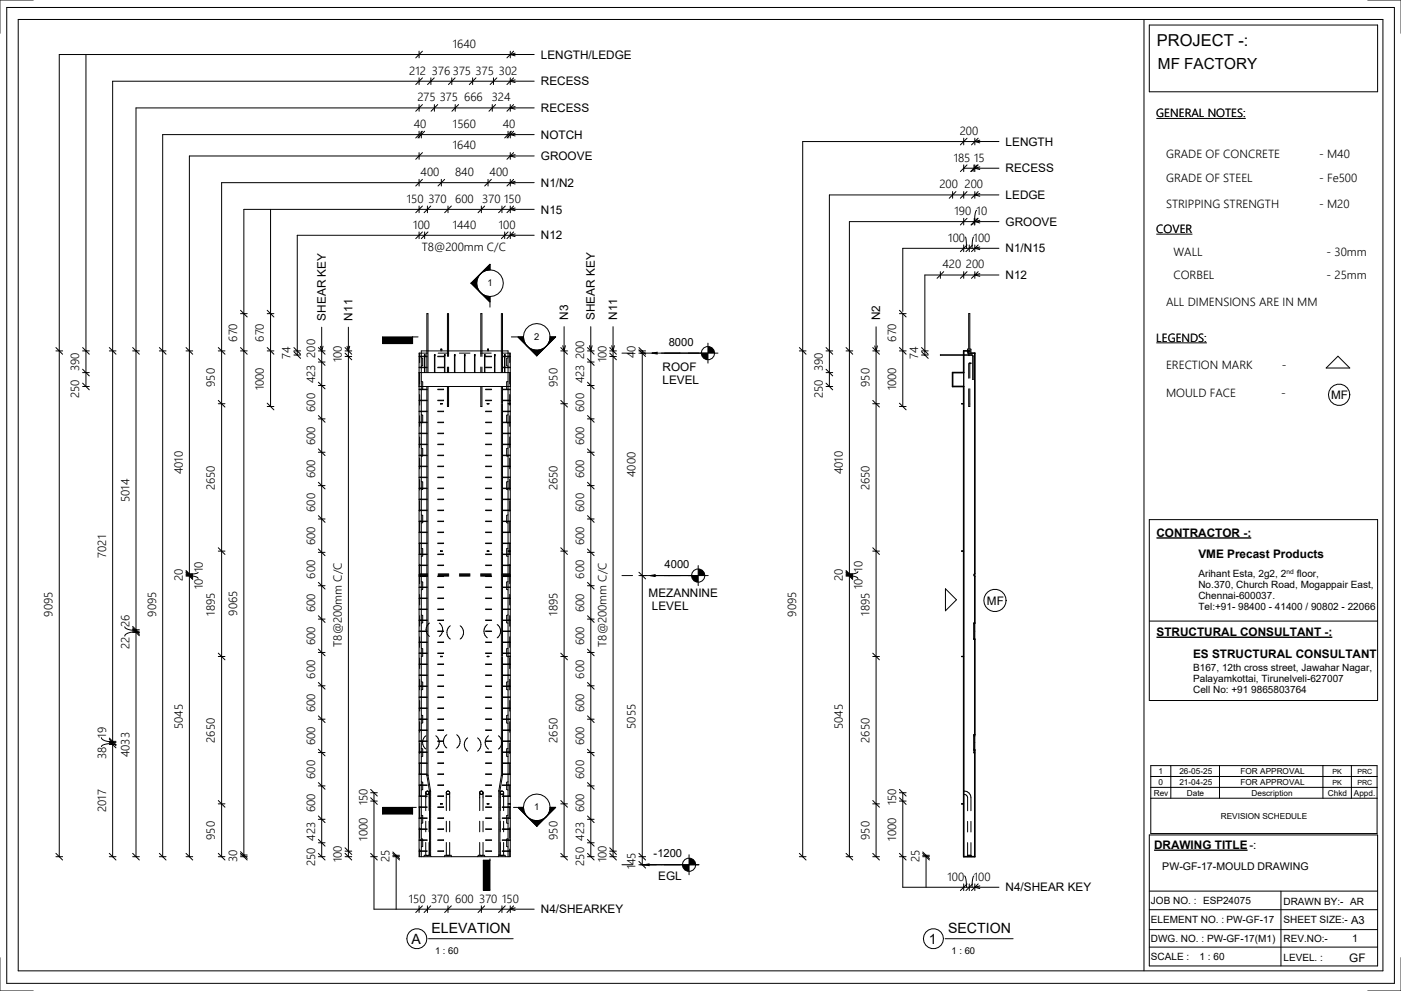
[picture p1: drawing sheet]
<svg xmlns="http://www.w3.org/2000/svg" width="420mm" height="297mm" viewBox="0 0 420 297" stroke-linecap="round" stroke-linejoin="round" font-family="sans-serif">
<g fill="#000">
<path d="M146.9 79.2v1.7l-2 .5-.8 .7zM141.3 84.9l2.8-2.8-1.1 1.8-.1 1zM141.3 84.9h1.6l.1 1 1.1 1.8zM144.1 87.7l.8 .7 2 .5v1.7zM114.7 101h9v2h-9zM155.3 101h1.6l.2 1 1 1.8zM160.9 105l2-.5 .9-.7-2.9 2.9zM158.1 103.8l.8 .7 2 .5v1.7zM164.9 101h1.7l-2.8 2.8 1-1.8zM114.7 242.1h9v2h-9zM144.9 257.9h2v9h-2zM155.3 242.1h1.6l.2 1 1 1.8z"/>
<path d="M160.9 246.1l2-.6 .9-.6-2.9 2.8zM158.1 244.9l.8 .6 2 .6v1.6zM164.9 242.1h1.7l-2.8 2.8 .6-.8zM193.1 259.2l1.5-.2v.5zM204.6 259.2h2v2a2 2 0 0 1-2-2zM206.6 257.2a2 2 0 0 1 2 2h-2z"/>
</g>
<g fill="none" stroke="#000" stroke-width=".3">
<path d="M25.8 16.3v99.6M125.7 15.3v2M126.7 15.3l-2 2M153 15.3v2M154 15.3l-2 2M154.5 15.9l-1.5 .4 1.5 .4M160.2 16.3h-142.4v240.5M125.7 39.4v2M125.7 24.4h-91.9v80.8M125.7 32.4h-84.9v72.8M126.3 39.4v2M126.7 39.4l-2 2"/>
<path d="M127.3 39.4l-2 2M152.3 39.4v2M153 39.4v2M153.3 39.4l-2 2M154 39.4l-2 2M154.5 39.9l-1.5 .4 1.5 .5M125.7 45.8v2M125.7 53.8v2M126.7 53.8l-2 2M126.7 45.8l-2 2M132.3 53.8v2M133.3 53.8l-2 2"/>
<path d="M146.3 53.8v2M147.3 53.8l-2 2M153 45.8v2M153 53.8v2M154 53.8l-2 2M154 45.8l-2 2M154.5 46.4l-1.5 .4 1.5 .4M154.5 54.4l-1.5 .4 1.5 .4M160.2 40.3l-111.4 .1v64.8M160.2 46.8h-103.4v210M160.2 54.8h-93.7v202M285.6 58.4h-36.9v46.8"/>
<path d="M289 42.4h-48.3v62.8M81.1 62.8v59.1M125.7 61.8v2M125.7 69.5v2M126.7 61.8l-2 2M126.7 69.5l-2 2M127.3 69.5v2M128.2 61.8v2M128.3 69.5l-2 2M129.2 61.8l-2 2M134.3 61.8v2M135.3 61.8l-2 2"/>
<path d="M144.3 61.8v2M145.3 61.8l-2 2M150.5 61.8v2M151.3 69.5v2M151.5 61.8l-2 2M152.3 69.5l-2 2M153 61.8v2M153 69.5v2M154 61.8l-2 2M154 69.5l-2 2M154.5 62.4l-1.5 .4 1.5 .4M154.5 70.1l-1.5 .4 1.5 .4"/>
<path d="M160.2 62.8h-87.1v31.2M160.2 70.5h-71.1v35.9M289 74.4h-18.3v19M289 66.4h-34.3v38.8M80.1 94h2M80.1 93l2 2M96.5 98.1v158.7M104.5 98.1v158.7M141.3 84.9l5.6 5.7M141.3 84.9h1.6M142.9 84.9l.1 1 1.1 1.8M144.1 87.7l.8 .7 2 .5"/>
<path d="M144.1 87.7l2.8 2.9M146.9 80.9a4 4 0 0 1 4 4 4 4 0 0 1-4 4M146.9 80.9a4 4 0 0 0-4 4 4 4 0 0 0 4 4M146.9 80.9a4 4 0 0 0-4 4M146.9 80.9v-1.7l-5.6 5.7M146.9 88.9v1.7M146.9 90.9v1.2M169.1 97.9v158.9M177.1 97.9v158.9M183.8 97.9v158.9M282 82.4h-4.7v22.8M16.8 105.2h2"/>
<path d="M16.8 104.2l2 2M24.8 105.2h2M24.8 111.7h2M24.8 115.9h2M24.8 104.2l2 2M24.8 110.7l2 2M24.8 114.9l2 2M55.8 105.2h2M55.8 104.2l2 2M65.5 105.2h2M65.5 104.2l2 2M80.1 105.2h2"/>
<path d="M80.1 104.2l2 2M88.1 105.2h2M88.1 104.2l2 2M88.1 105.4l2 2M88.1 106.4h2M95.5 105.2h2M95.5 104.2l2 2M95.5 107.5l2 2M95.5 108.5h2M95.5 114.6l2 2M95.5 115.6h2M96.1 103.8l.4 1.5 .4-1.5"/>
<path d="M103.5 105.2h2M103.5 104.2l2 2M103.5 105.9l2 2M103.5 106.9h2M104.1 103.8l.4 1.5 .4-1.5M123.7 101v2h-9v-2h10.7M125.7 111.7h27.3M125.7 115.9h27.3M125.8 105.9v2.8M125.8 111.9v3.2M125.8 118.3v3.2M126.3 107.3l.4 .2v2.1l-.4 .2"/>
<path d="M126.3 114.3l.4 .2v2.2l-.4 .1M127.3 106.4v.4M127.3 106.9v3.2M127.3 110.2v1.5M127.3 106.4h.1M127.4 106.4h.1M127.4 106.4v.4M127.4 106.9v3.2M127.4 110.2v1.5M128 106.8v-12.8h.3v12.8M128 106.9v3.2M128 110.2v1.5"/>
<path d="M128 115.9v.8M128 116.8v3.2M128.1 106.8l-2.4 .1h2.4M128.1 110.1l-2.4 .1h2.4M128.1 116.7l-2.4 .1h2.4M128.1 120h-2.4l2.4 .1M128.2 105.9h-2.5v150.9h27.3v-150.9h-2.5M128.3 106.9v3.2M128.3 110.2v1.5M128.3 115.9v.8M128.3 116.8v3.2M130.4 106.4h.1"/>
<path d="M130.3 106.4v.4M130.3 106.9v3.2M130.3 110.2v1.5M130.3 106.4h.1M130.4 106.4v.4M130.4 106.9v3.2M130.4 110.2v1.5M131.3 106.8h1.7l-1.7 .1M131.3 110.1h1.7l-1.7 .1M131.3 116.7h1.7l-1.7 .1M131.3 120h1.7l-1.7 .1M131.4 105.9h3.2"/>
<path d="M132.2 105.2v-.5h.3v.5M132.2 104.7h.3M133.3 106.4v5.3M133.3 106.4h.1M133.4 106.4h.1M133.4 106.4v5.3M134.2 106.9v-12.9h.3v12.9M134.2 115.9v6h.3v-6M134.2 110v1.7M134.5 110v1.7M136.4 106.4h.1M136.3 106.4v5.3"/>
<path d="M136.3 106.4h.1M136.4 106.4v5.3M137.7 105.9h3.2M139.3 106.4v5.3M139.3 106.4h.1M139.4 106.4h.1M139.4 106.4v5.3M142.4 106.4h.1M142.3 106.4v5.3M142.3 106.4h.1M142.4 106.4v5.3M144.1 105.9h3.2"/>
<path d="M144.2 115.9v6h.3v-6M144.2 106.9v-12.9h.3v12.9M144.2 110v1.7M144.5 110v1.7M145.3 106.4v5.3M145.3 106.4h.1M145.4 106.4h.1M145.4 106.4v5.3M146.2 104.7h.3M146.2 105.2v-.5h.3v.5M147.4 106.8h-1.7l1.7 .1M147.4 110.1h-1.7l1.7 .1"/>
<path d="M147.4 116.7h-1.7l1.7 .1M147.4 120h-1.7l1.7 .1M148.4 106.4h.1M148.3 106.4v.4M148.3 106.9v3.2M148.3 110.2v1.5M148.3 106.4h.1M148.4 106.4v.4M148.4 106.9v3.2M148.4 110.2v1.5M150.3 106.8v-12.8h.4v12.8M150.3 106.9v3.2"/>
<path d="M150.3 110.2v1.5M150.3 115.9v.8M150.3 116.8v3.2M150.6 106.8l2.4 .1h-2.4M150.6 110.1l2.4 .1h-2.4M150.6 116.7l2.4 .1h-2.4M150.6 120h2.4l-2.4 .1M150.7 106.9v3.2M150.7 110.2v1.5M150.7 115.9v.8M150.7 116.8v3.2M151.3 106.4v.4"/>
<path d="M151.3 106.9v3.2M151.3 110.2v1.5M151.3 106.4h.1M151.4 106.4h.1M151.4 106.4v.4M151.4 106.9v3.2M151.4 110.2v1.5M152.3 107.3l-.4 .2v2.1l.4 .2M152.3 114.3l-.4 .2v2.2l.4 .1M152.8 105.9v2.8M152.8 111.9v3.2M152.8 118.3v3.2"/>
<path d="M153.3 101h1.6M156.9 101a4 4 0 0 1 4-4 4 4 0 0 1 4 4M156.9 101a4 4 0 0 0 4 4 4 4 0 0 0 4-4M156.9 101a4 4 0 0 0 4 4M156.9 101h-1.6l5.6 5.7M160.9 105v1.7M164.9 101a4 4 0 0 1-4 4M164.9 101h1.7l-5.7 5.7M168.1 105.2h2M168.1 104.2l2 2M168.7 103.6l.4 1.5 .4-1.5M176.1 105.2h2"/>
<path d="M176.1 108.5h2M176.1 115.6h2M176.1 104.2l2 2M176.1 107.5l2 2M176.1 114.6l2 2M176.7 103.6l.4 1.5 .4-1.5M182.8 105.2h2M182.8 106.9h2M182.8 104.2l2 2M182.8 105.9l2 2M183.4 103.6l.4 1.5 .4-1.5M186.5 105.9h3.2"/>
<path d="M192 105.9h4.8M199.2 105.9h4.7M206.3 105.9h3.2M282 106.4h9.6l.2 .4v7l-.3-7.3zM289 111.7v4.2M290.1 105.2l.1-.5h.9v1.2M290.4 105.3l.2 .2 .2-.2M290.4 105.2l.2-.2 .2 .2M290.4 105.2v.1M290.5 104.7v-10.7h.3v10.7M290.5 105.1v.3M290.5 106.3v.1"/>
<path d="M290.5 106.5v.1M290.5 109v4.4M290.5 116.6v4.4M290.6 108.8h.5v.2h-.5zM290.8 105.1v.3M290.8 106.3v.1M290.8 106.5v.1M290.8 109v4.4M290.8 116.5v4.4M290.8 105.2v.1M401.2 106.8l3.5 3.5h-7.1zM65.5 121h2"/>
<path d="M65.5 120l2 2M80.1 121.9h2M80.1 120.9l2 2M95.5 124.6l2 2M95.5 125.6h2M95.5 134.6l2 2M95.5 135.6h2M125.8 124.6v3.2M125.8 131v3.2M125.8 137.4v3.1M126.3 124.3l.4 .2v2.2l-.4 .1M126.3 134.3l.4 .2v2.2l-.4 .1"/>
<path d="M128 120.1v3.2M128 123.4v3.2M128 126.7v3.2M128 130v3.2M128 133.3v3.2M128 136.6v3.2M128 139.9v3.2M128.1 123.3h-2.4l2.4 .1M128.1 126.6h-2.4l2.4 .1M128.1 129.9h-2.4l2.4 .1M128.1 133.2h-2.4l2.4 .1M128.1 136.5h-2.4l2.4 .1"/>
<path d="M128.1 139.8h-2.4l2.4 .1M128.3 120.1v3.2M128.3 123.4v3.2M128.3 126.7v3.2M128.3 130v3.2M128.3 133.3v3.2M128.3 136.6v3.2M128.3 139.9v3.2M131.3 123.3h1.7l-1.7 .1M131.3 126.6h1.7l-1.7 .1M131.3 129.9h1.7l-1.7 .1M131.3 133.2h1.7l-1.7 .1"/>
<path d="M131.3 136.5h1.7l-1.7 .1M131.3 139.8h1.7l-1.7 .1M132.1 121l.5 .1zM132.1 121v.1M132.5 121v.1M146.1 121h.5zM147.4 123.3h-1.7l1.7 .1M147.4 126.6h-1.7l1.7 .1M147.4 129.9h-1.7l1.7 .1M147.4 133.2h-1.7l1.7 .1M147.4 136.5h-1.7l1.7 .1M147.4 139.8h-1.7l1.7 .1"/>
<path d="M150.3 120.1v.9M150.3 121.1v2.2M150.3 123.4v3.2M150.3 126.7v3.2M150.3 130v3.2M150.3 133.3v3.2M150.3 136.6v3.2M150.3 139.9v3.2M150.6 123.3h2.4l-2.4 .1M150.6 126.6h2.4l-2.4 .1M150.6 129.9h2.4l-2.4 .1M150.6 133.2h2.4l-2.4 .1"/>
<path d="M150.6 136.5h2.4l-2.4 .1M150.6 139.8h2.4l-2.4 .1M150.7 120.1v.9M150.7 121.1v2.2M150.7 123.4v3.2M150.7 126.7v3.2M150.7 130v3.2M150.7 133.3v3.2M150.7 136.6v3.2M150.7 139.9v3.2M152.3 124.3l-.4 .2v2.2l.4 .1M152.3 134.3l-.4 .2v2.2l.4 .1"/>
<path d="M152.3 121.1h.7M152.3 121h.7M152.8 124.6v3.2M152.8 131v3.2M152.8 137.4v3.1M152.9 121v.1M168.1 121h2M168.1 120l2 2M176.1 125.6h2M176.1 135.6h2M176.1 124.6l2 2M176.1 134.6l2 2"/>
<path d="M288.5 121v.1M289 121h-.6l.6 .1M290.5 121.1v.8h.3v-.7M290.8 121v.1M95.5 144.6l2 2M95.5 145.6h2M95.5 154.6l2 2M95.5 155.6h2M125.8 143.7v3.2M125.8 150.1v3.2M125.8 156.5v3.1M126.3 144.3l.4 .2v2.2l-.4 .1"/>
<path d="M126.3 154.3l.4 .2v2.2l-.4 .1M128 143.2v3.1M128 146.5v3.1M128 149.8v3.1M128 153.1v3.1M128 156.4v3.1M128 159.7v3.1M128.1 143.1h-2.4l2.4 .1M128.1 146.3l-2.4 .1 2.4 .1M128.1 149.6l-2.4 .1 2.4 .1M128.1 152.9l-2.4 .1 2.4 .1M128.1 156.2l-2.4 .1 2.4 .1"/>
<path d="M128.1 159.5l-2.4 .1 2.4 .1M128.3 143.2v3.1M128.3 146.5v3.1M128.3 149.8v3.1M128.3 153.1v3.1M128.3 156.4v3.1M128.3 159.7v3.1M131.3 143.1h1.7l-1.7 .1M131.3 146.3h1.7l-1.7 .2M131.3 149.6h1.7l-1.7 .2M131.3 152.9h1.7l-1.7 .2M131.3 156.2h1.7l-1.7 .2"/>
<path d="M131.3 159.5h1.7l-1.7 .2M147.4 143.1h-1.7l1.7 .1M147.4 146.3h-1.7l1.7 .2M147.4 149.6h-1.7l1.7 .2M147.4 152.9h-1.7l1.7 .2M147.4 156.2h-1.7l1.7 .2M147.4 159.5h-1.7l1.7 .2M150.3 143.2v3.1M150.3 146.5v3.1M150.3 149.8v3.1M150.3 153.1v3.1M150.3 156.4v3.1"/>
<path d="M150.3 159.7v3.1M150.6 143.1h2.4l-2.4 .1M150.6 146.3l2.4 .1-2.4 .1M150.6 149.6l2.4 .1-2.4 .1M150.6 152.9l2.4 .1-2.4 .1M150.6 156.2l2.4 .1-2.4 .1M150.6 159.5l2.4 .1-2.4 .1M150.7 143.2v3.1M150.7 146.5v3.1M150.7 149.8v3.1M150.7 153.1v3.1M150.7 156.4v3.1"/>
<path d="M150.7 159.7v3.1M152.3 144.3l-.4 .2v2.2l.4 .1M152.3 154.3l-.4 .2v2.2l.4 .1M152.8 143.7v3.2M152.8 150.1v3.2M152.8 156.5v3.1M176.1 145.6h2M176.1 155.6h2M176.1 144.6l2 2M176.1 154.6l2 2M55.8 172.7h2M55.8 172h2"/>
<path d="M55.8 172.2h2M55.8 172.5h2M55.8 171l2 2M55.8 171.2l2 2M55.8 171.5l2 2M55.8 171.7l2 2M56.8 172.6l.8 .1a1.93 1.93 0 0 1 1.8 .7M59.4 171.6l-1.1 .4-1.5 .1M65.5 164.2l2 2M65.5 165.2h2M95.5 164.6l2 2M95.5 165.6h2"/>
<path d="M95.5 174.6l2 2M95.5 175.6h2M125.8 162.8v3.2M125.8 169.2v2.8M125.8 172.7v2.3M125.8 178.2v3.2M125.8 172.7h2.4M125.8 172h2.4M125.8 172l-.1 .2h2.5M126.1 172.7l-.4 .1h2.4M126.3 164.3l.4 .2v2.2l-.4 .1M126.3 174.3l.4 .2v2.2l-.4 .1"/>
<path d="M128 163v3.1M128 166.3v3.1M128 169.5v3.2M128 172.8v3.2M128 176.1v3.2M128 179.4v3.2M128.1 162.8l-2.4 .1 2.4 .1M128.1 166.1l-2.4 .1 2.4 .1M128.1 169.4l-2.4 .1h2.4M128.1 176l-2.4 .1h2.4M128.1 179.3l-2.4 .1h2.4M128.2 172.5h-2.5l.1 .2"/>
<path d="M128.3 163v3.1M128.3 166.3v3.1M128.3 169.5v3.2M128.3 172.8v3.2M128.3 176.1v3.2M128.3 179.4v3.2M131.3 172.7h3.3M131.3 162.8h1.7l-1.7 .2M131.3 166.1h1.7l-1.7 .2M131.3 169.4h1.7l-1.7 .1M131.3 176h1.7l-1.7 .1M131.3 179.3h1.7l-1.7 .1"/>
<path d="M131.4 172h3.2M131.4 172.2h3.2M131.4 172.5h3.2M132.1 165.2l.5 .1zM132.1 165.2v.1M132.5 165.2v.1M133 172.7l-1.7 .1M137.7 172.7h3.2M137.7 172h3.2M137.7 172.2h3.2M137.7 172.5h3.2M144.1 172h3.2"/>
<path d="M144.1 172.2h3.2M144.1 172.5h3.2M145.7 172.7l1.7 .1M146.1 165.2l.5 .1zM147.4 172.7h-3.3M147.4 162.8h-1.7l1.7 .2M147.4 166.1h-1.7l1.7 .2M147.4 169.4h-1.7l1.7 .1M147.4 176h-1.7l1.7 .1M147.4 179.3h-1.7l1.7 .1M150.3 163v2.1M150.3 165.3v.8"/>
<path d="M150.3 166.3v3.1M150.3 169.5v3.2M150.3 172.8v3.2M150.3 176.1v3.2M150.3 179.4v3.2M150.5 172.7h2.3M150.5 172h2.3M150.5 172.5h2.5l-.2 .2M150.6 162.8l2.4 .1-2.4 .1M150.6 166.1l2.4 .1-2.4 .1M150.6 169.4l2.4 .1h-2.4M150.6 176l2.4 .1h-2.4"/>
<path d="M150.6 179.3l2.4 .1h-2.4M150.7 163v2.1M150.7 165.3v.8M150.7 166.3v3.1M150.7 169.5v3.2M150.7 172.8v3.2M150.7 176.1v3.2M150.7 179.4v3.2M152.3 164.3l-.4 .2v2.2l.4 .1M152.3 174.3l-.4 .2v2.2l.4 .1M152.3 165.3h.7M152.3 165.1h.7"/>
<path d="M152.6 172.7l.4 .1h-2.4M152.8 162.8v3.2M152.8 169.2v2.8M152.8 172.7v2.3M152.8 178.2v3.2M152.8 172l.2 .2h-2.5M152.9 165.1v.2M168.1 165.2h2M168.1 164.2l2 2M176.1 165.6h2M176.1 175.6h2M176.1 164.6l2 2"/>
<path d="M176.1 174.6l2 2M186.5 172.6h3.2M192 172.6h4.8M199.2 172.6h4.7M206.3 172.6h3.2M283.5 176.5l3.3 3.3-3.3 3.3zM288.5 165.2v.1M289 165.2h-.6l.6 .1M65.5 196.8h2M65.5 195.8l2 2M95.5 184.6l2 2M95.5 185.6h2"/>
<path d="M95.5 194.6l2 2M95.5 195.6h2M125.8 184.6v3.1M125.8 190.9v3.2M125.8 197.3v3.2M126.3 184.4l.4 .1v2.2l-.4 .2M126.3 194.4l.4 .1v2.2l-.4 .2M128 182.7v3.2M128 186v3.2M128 189.3v3.2M128 192.6v3.2M128 195.9v3.2"/>
<path d="M128 199.2v3.2M128.1 182.6l-2.4 .1h2.4M128.1 185.9l-2.4 .1h2.4M128.1 189.2l-2.4 .1h2.4M128.1 192.5h-2.4l2.4 .1M128.1 195.8h-2.4l2.4 .1M128.1 199.1h-2.4l2.4 .1M128.3 182.7v3.2M128.3 186v3.2M128.3 189.3v3.2M128.3 192.6v3.2M128.3 195.9v3.2"/>
<path d="M128.3 199.2v3.2M128.8 186.8a2.45 2.45 0 0 0 0 4M131.3 182.6h1.7l-1.7 .1M131.3 185.9h1.7l-1.7 .1M131.3 189.2h1.7l-1.7 .1M131.3 192.5h1.7l-1.7 .1M131.3 195.8h1.7l-1.7 .1M131.3 199.1h1.7l-1.7 .1M131.7 186.8a2.45 2.45 0 0 1 0 4M132.1 196.8l.5 .1zM132.1 196.8v.1M132.5 196.8v.1"/>
<path d="M135 187.6a2.45 2.45 0 0 0 0 4M138 187.6a2.45 2.45 0 0 1 0 4M146.1 196.8l.5 .1zM146.1 187.2a2.45 2.45 0 0 0 0 4M147.4 182.6h-1.7l1.7 .1M147.4 185.9h-1.7l1.7 .1M147.4 189.2h-1.7l1.7 .1M147.4 192.5h-1.7l1.7 .1M147.4 195.8h-1.7l1.7 .1M147.4 199.1h-1.7l1.7 .1M149.1 187.2a2.45 2.45 0 0 1 0 4M150.3 182.7v3.2"/>
<path d="M150.3 186v3.2M150.3 189.3v3.2M150.3 192.6v3.2M150.3 195.9v.8M150.3 196.9v2.2M150.3 199.2v3.2M150.6 182.6l2.4 .1h-2.4M150.6 185.9l2.4 .1h-2.4M150.6 189.2l2.4 .1h-2.4M150.6 192.5h2.4l-2.4 .1M150.6 195.8h2.4l-2.4 .1M150.6 199.1h2.4l-2.4 .1"/>
<path d="M150.7 182.7v3.2M150.7 186v3.2M150.7 189.3v3.2M150.7 192.6v3.2M150.7 195.9v.8M150.7 196.9v2.2M150.7 199.2v3.2M152.3 184.4l-.4 .1v2.2l.4 .2M152.3 194.4l-.4 .1v2.2l.4 .2M152.3 196.9h.7M152.3 196.7h.7M152.8 184.6v3.1"/>
<path d="M152.8 190.9v3.2M152.8 197.3v3.2M152.9 196.7v.2M168.1 196.8h2M168.1 195.8l2 2M176.1 184.6l2 2M176.1 185.6h2M176.1 195.6h2M176.1 194.6l2 2M288.5 196.8v.1M289 196.8h-.6l.6 .1M292 186.8v.3"/>
<path d="M292 191.4v.2M292.3 186.8v4.8M95.5 215.6h2M95.5 204.6l2 2M95.5 205.6h2M95.5 214.6l2 2M125.8 203.6v3.2M125.8 210v3.2M125.8 216.4v3.1M126.3 204.4l.4 .1v2.2l-.4 .2M126.3 214.4l.4 .1v2.2l-.4 .2M128 202.5v3.2"/>
<path d="M128 205.8v3.2M128 209.1v3.2M128 212.4v3.2M128 215.7v3.1M128 219v3.1M128.1 202.4h-2.4l2.4 .1M128.1 205.7h-2.4l2.4 .1M128.1 209h-2.4l2.4 .1M128.1 212.3h-2.4l2.4 .1M128.1 215.6h-2.4l2.4 .1M128.1 218.8l-2.4 .1 2.4 .1M128.3 202.5v3.2"/>
<path d="M128.3 205.8v3.2M128.3 209.1v3.2M128.3 212.4v3.2M128.3 215.7v3.1M128.3 219v3.1M131.3 202.4h1.7l-1.7 .1M131.3 205.7h1.7l-1.7 .1M131.3 209h1.7l-1.7 .1M131.3 212.3h1.7l-1.7 .1M131.3 215.6h1.7l-1.7 .1M131.3 218.8h1.7l-1.7 .2M147.4 202.4h-1.7l1.7 .1"/>
<path d="M147.4 205.7h-1.7l1.7 .1M147.4 209h-1.7l1.7 .1M147.4 212.3h-1.7l1.7 .1M147.4 215.6h-1.7l1.7 .1M147.4 218.8h-1.7l1.7 .2M150.3 202.5v3.2M150.3 205.8v3.2M150.3 209.1v3.2M150.3 212.4v3.2M150.3 215.7v3.1M150.3 219v3.1M150.6 202.4h2.4l-2.4 .1"/>
<path d="M150.6 205.7h2.4l-2.4 .1M150.6 209h2.4l-2.4 .1M150.6 212.3h2.4l-2.4 .1M150.6 215.6h2.4l-2.4 .1M150.6 218.8l2.4 .1-2.4 .1M150.7 202.5v3.2M150.7 205.8v3.2M150.7 209.1v3.2M150.7 212.4v3.2M150.7 215.7v3.1M150.7 219v3.1M152.3 204.4l-.4 .1v2.2l.4 .2"/>
<path d="M152.3 214.4l-.4 .1v2.2l.4 .2M152.8 203.6v3.2M152.8 210v3.2M152.8 216.4v3.1M176.1 215.6h2M176.1 214.6l2 2M176.1 205.6h2M176.1 204.6l2 2M65.5 240l2 2M95.5 224.6l2 2M95.5 225.6h2M95.5 234.6l2 2"/>
<path d="M95.5 235.6h2M111.1 236.7l2 2M111.1 237.7h2M111.1 239.2l2 2M112.1 237.7v34.9h48.1M125.8 222.7v3.2M125.8 229.1v3.2M125.8 235.4v3.2M126.3 224.4l.4 .1v2.2l-.4 .2M126.3 234.4l.4 .1v2.2l-.4 .2M127.7 237.7v5.3M127.7 220.6a2.45 2.45 0 0 0 0 4"/>
<path d="M127.7 237.4a.5 .5 0 0 0 .5 .8M127.7 237.4h.1M128 232.2l.5 3.1M128 222.3v3.1M128 225.6v3.1M128 228.9v3.1M128.1 222.1l-2.4 .1 2.4 .1M128.1 225.4l-2.4 .1 2.4 .1M128.1 228.7l-2.4 .1 2.4 .1M128.1 232l-2.4 .1 2.4 .1M128.1 235.3l-2.4 .1 2.4 .1M128.1 238.6l-2.4 .1 2.4 .1"/>
<path d="M128.2 237.2l-.5 .2M128.2 237.2a.5 .5 0 0 0-.5 .5 .5 .5 0 0 0 .5 .5M128.2 237.2l.5 .5M128.2 237.2a.5 .5 0 0 1 .4 .7M128.3 232.3v.1M128.3 222.3v3.1M128.3 225.6v3.1M128.3 228.9v3.1M128.3 232.2v.1M128.3 232.4l.5 2.9M128.5 235.5l.3 3.1M128.6 237.9l-.4 .3"/>
<path d="M128.7 237.7l-.5 .5M128.7 237.7v5.3M128.8 238.8v3.1M128.8 235.5l.3 3.1M129.1 238.8v3.1M130.7 220.6a2.45 2.45 0 0 1 0 4M131.3 222.1l1.7 .2M131.3 222.3h1.7M131.3 225.4h1.7l-1.7 .2M131.3 228.7h1.7l-1.7 .2M131.3 232h1.7l-1.7 .2M131.3 235.3h1.7l-1.7 .2"/>
<path d="M131.3 238.6h1.7l-1.7 .2M133 222.3a2.39 2.39 0 0 0 1 1.9M133.8 237.7v5.3M133.9 237.4a.5 .5 0 0 0 .4 .8M133.9 237.4h.1M134 220.3a2.39 2.39 0 0 0-1 2M134.3 237.2l-.4 .2M134.3 237.2a.5 .5 0 0 0-.5 .5 .5 .5 0 0 0 .5 .5M134.3 237.2l.5 .5M134.3 237.2a.5 .5 0 0 1 .5 .5 .5 .5 0 0 1-.5 .5M134.8 237.7l-.5 .5M134.8 237.7v5.3"/>
<path d="M136.9 220.3a2.45 2.45 0 0 1 0 3.9M140.2 221.2a2.45 2.45 0 0 0 0 4M143.2 221.2a2.45 2.45 0 0 1 0 4M143.8 237.7v5.3M143.9 237.4a.5 .5 0 0 0 .4 .8M143.9 237.4h.1M144.3 237.2l-.4 .2M144.3 237.2a.5 .5 0 0 0-.5 .5 .5 .5 0 0 0 .5 .5M144.3 237.2l.5 .5M144.3 237.2a.5 .5 0 0 1 .5 .5 .5 .5 0 0 1-.5 .5M144.8 237.7l-.5 .5M144.8 237.7v5.3"/>
<path d="M146.5 220.6a2.45 2.45 0 0 0 0 4M147.4 222.1h-1.7l1.7 .2M147.4 225.4h-1.7l1.7 .2M147.4 228.7h-1.7l1.7 .2M147.4 232h-1.7l1.7 .2M147.4 235.3h-1.7l1.7 .2M147.4 238.6h-1.7l1.7 .2M149.4 220.6a2.45 2.45 0 0 1 0 4M149.6 238.8v3.1M149.8 235.5l-.2 3.1M149.9 238.8v2M149.9 237.1v1.5"/>
<path d="M149.9 237.1h.1M150 237.7v5.3M150.1 237.4l.1 .7M150.1 237.4h.1M150.2 235.5l-.3 1.6M150.3 238.1l.2 .1M150.3 232.2l-.4 3.1M150.3 222.3v3.1M150.3 225.6v3.1M150.3 228.9v3.1M150.5 237.2l-.4 .2M150.5 237.2a.5 .5 0 0 0-.5 .5 .5 .5 0 0 0 .5 .5"/>
<path d="M150.5 237.2l.5 .5M150.5 237.2l.4 .2M150.6 222.1l2.4 .1-2.4 .1M150.6 225.4l2.4 .1-2.4 .1M150.6 228.7l2.4 .1-2.4 .1M150.6 232l2.4 .1-2.4 .1M150.6 235.3l2.4 .1-2.4 .1M150.6 238.6l2.4 .1-2.4 .1M150.7 232.2l-.5 3.1M150.7 222.3v3.1M150.7 225.6v3.1M150.7 228.9v3.1"/>
<path d="M150.9 237.4a.5 .5 0 0 1-.4 .8M151 237.7l-.5 .5M151 237.7v5.3M152.3 224.4l-.4 .1v2.2l.4 .2M152.3 234.4l-.4 .1v2.2l.4 .2M152.8 222.7v3.2M152.8 229.1v3.2M152.8 235.4v3.2M168.1 240l2 2M176.1 225.6h2M176.1 235.6h2M176.1 224.6l2 2"/>
<path d="M176.1 234.6l2 2M289 237.2h.1a2 2 0 0 1 2 2v3.9M289 238.2h.1a1 1 0 0 1 1 1v3.9M292 224.5v1.2h.3M292 220.7h.3M292 220.3v.3M292.3 220.3v4.5M16.8 256.8h2M16.8 255.8l2 2M55.8 256.8h2M55.8 255.8l2 2M65.5 256.8h2"/>
<path d="M65.5 241h2M65.5 255.8l2 2M95.5 256.8h2M95.5 244.6l2 2M95.5 245.6h2M95.5 251.7l2 2M95.5 252.7h2M95.5 255.8l2 2M103.5 256.8h2M103.5 254.2l2 2M103.5 255.2h2M103.5 255.8l2 2"/>
<path d="M111.1 256.8h2M111.1 240.2h2M111.1 255.8l2 2M117.8 256.4h2M117.8 256.8h2M117.8 255.4l2 2M117.8 255.8l2 2M118.8 256.4v16.2M123.7 242.1v2h-9v-2h10.1M125.8 241.8v3.2M125.8 248.2v3.2M125.8 254.5v2.3"/>
<path d="M126.3 256.8v-151.6h26v151.6M126.3 244.4l.4 .1v2.2l-.4 .2M126.3 251.4l.4 .2v2.1l-.4 .2M127.7 246.2v3.2M127.7 252.6v3.8M128.1 241.9l-2.4 .1h2.4M128.1 245.2l-2.4 .1h2.4M128.1 248.5l-2.4 .1h2.4M128.1 251.8l-2.4 .1h2.4M128.1 255.1l-2.4 .1h2.4M128.2 256.5l-1-.1-.1 .4M128.2 256.5h.1"/>
<path d="M128.3 256.5h-.1M128.4 256.4h.7l.1 .4M128.4 256.4l-.1 .1M128.7 246.2v3.2M128.7 252.6v3.8M128.8 255.2v1.1h.3v-1.1M128.8 242v3.2M128.8 245.3v3.2M128.8 248.6v3.2M128.8 251.9v3.2M129.1 242v3.2M129.1 245.3v3.2"/>
<path d="M129.1 248.6v3.2M129.1 251.9v3.2M131.3 241.9h1.7l-1.7 .1M131.3 245.2h1.7l-1.7 .1M131.3 248.5h1.7l-1.7 .1M131.3 251.8h1.7l-1.7 .1M131.3 255.1h1.7l-1.7 .1M132.1 240.9l.5 .1zM132.1 240.9v.1M132.5 240.9v.1M133.8 246.2v3.2M133.8 252.6v3.8"/>
<path d="M134.2 256.5l-.8-.1-.2 .4M134.2 256.5h.1M134.4 256.5h-.1M134.4 256.5l.8-.1 .2 .4M134.4 256.5h.1M134.8 246.2v3.2M134.8 252.6v3.8M143.8 246.2v3.2M143.8 252.6v3.8M144.1 256.4h-.7l-.2 .4M144.1 256.4l.1 .1M144.2 256.5h.1"/>
<path d="M144.3 256.5h.1M144.3 256.5l.9-.1 .2 .4M144.8 246.2v3.2M144.8 252.6v3.8M146.1 240.9l.5 .1zM146.9 257.5v9.4h-2v-9h2M147.4 241.9h-1.7l1.7 .1M147.4 245.2h-1.7l1.7 .1M147.4 248.5h-1.7l1.7 .1M147.4 251.8h-1.7l1.7 .1M147.4 255.1h-1.7l1.7 .1M149.6 255.2v1.1h.3v-1.1"/>
<path d="M149.6 242v3.2M149.6 245.3v3.2M149.6 248.6v3.2M149.6 251.9v3.2M149.9 240.9v.1M149.9 241.2v.7M149.9 242v3.2M149.9 245.3v3.2M149.9 248.6v3.2M149.9 251.9v3.2M150 246.2v3.2M150 252.6v3.8"/>
<path d="M150.5 256.5l-.9-.1-.2 .4M150.5 256.5h.1M150.6 241.9l2.4 .1h-2.4M150.6 245.2l2.4 .1h-2.4M150.6 248.5l2.4 .1h-2.4M150.6 251.8l2.4 .1h-2.4M150.6 255.1l2.4 .1h-2.4M150.6 256.5h-.1M150.7 256.4h.7l.2 .4M150.7 256.4l-.1 .1M151 246.2v3.2M151 252.6v3.8"/>
<path d="M152.3 251.4l-.4 .2v2.1l.4 .2M152.3 244.4l-.4 .1v2.2l.4 .2M152.3 241.1h.7M152.3 240.9h.7M152.8 241.8v3.2M152.8 248.2v3.2M152.8 254.5v2.3M152.9 240.9v.2M154 242.1h.9M156.9 242.1a4 4 0 0 1 4-4.1 4 4 0 0 1 4 4.1M156.9 242.1a4 4 0 0 0 4 4 4 4 0 0 0 4-4M156.9 242.1a4 4 0 0 0 4 4"/>
<path d="M156.9 242.1h-1.6l5.6 5.6M160.9 246.1v1.6M164.9 242.1a4 4 0 0 1-4 4M164.9 242.1h1.7l-5.7 5.6M168.1 256.8h2M168.1 241h2M168.1 255.8l2 2M176.1 256.8h2M176.1 245.6h2M176.1 252.7h2M176.1 244.6l2 2M176.1 251.7l2 2"/>
<path d="M176.1 255.8l2 2M182.8 256.8h2M182.8 255.2h2M182.8 254.2l2 2M182.8 255.8l1 1M183.8 256.8l1 1M186.5 259.2h3.2M192 259.2h17.6M193.1 259.2l1.5-.2v.5zM206.6 256.2v6.1M270.7 256.8v9.2h18.3M277.7 256.8v9.2"/>
<path d="M288.5 240.9v.1M289 240.9h-.6l.6 .1M290 256.8l.2-.4h.9l.1 .4M290.1 246.2v3.2M290.1 252.6v3.9M291.1 246.2v3.2M291.1 252.6v3.9M125.7 271.6v2M126.7 271.6l-2 2M128.2 271.6v2M129.2 271.6l-2 2M134.3 271.6v2"/>
<path d="M135.3 271.6l-2 2M144.3 271.6v2M145.3 271.6l-2 2M150.5 271.6v2M151.5 271.6l-2 2M153 271.6v2M154 271.6l-2 2M154.5 272.2l-1.5 .4 1.5 .4"/>
<circle cx="401.5" cy="118.4" r="3.2"/>
<circle cx="298.3" cy="180" r="3.3"/>
<circle cx="206.6" cy="259.2" r="2"/>
</g>
<path d="M289 106.4v-1.2h1.1l.2 .7h2v66.1l-.2 .2 .2 .5v14.1h-.3v4.8h.3v28.7h-.3v4.5h.3v32h-3.3v-140.9h-3.4v-4.2h3.4v-5.2" fill="none" stroke="#000" stroke-width=".5"/>
<path d="M196 253.9h8.5v3.8h-8.5z" fill="#fff"/>
<g fill="none" stroke="#000" stroke-width=".3">
<path d="M194.9 172.6l1.5-.3v.5zM194.9 172.6h17.4M209.3 169.6v6"/>
<circle cx="209.3" cy="172.6" r="2"/>
</g>
<path d="M194.9 172.6l1.5-.3v.5zM207.3 172.6h2v2a2 2 0 0 1-2-2zM209.3 170.6a2 2 0 0 1 2 2h-2z" fill="#000"/>
<path d="M199.3 167.2h7.4v3.8h-7.4z" fill="#fff"/>
<g fill="none" stroke="#000" stroke-width=".3">
<path d="M195.5 105.9l1.5-.3v.5zM195.5 105.9h19.8M212.3 102.9v6"/>
<circle cx="212.3" cy="105.9" r="2"/>
</g>
<path d="M195.5 105.9l1.5-.3v.5zM210.3 105.9h2v2a2 2 0 0 1-2-2zM212.3 103.9a2 2 0 0 1 2 2h-2z" fill="#000"/>
<path d="M200.5 100.7h7.4v3.9h-7.4z" fill="#fff"/>
<g fill="none" stroke="#000" stroke-width=".3">
<path d="M2 2.2h416.1v292.6h-416.1zM5.5 5.8h409.2v285.3h-409.2zM10 0h-10v10M343 5.8v285.3M344.6 7.5h68.5v20h-68.5zM410.1 0h10v10M125.7 23.4v2M125.7 31.4v2M126.7 31.4l-2 2M126.7 23.4l-2 2M129.2 23.4v2M130.2 23.4l-2 2"/>
<path d="M130.2 31.4v2M131.2 31.4l-2 2M135.5 23.4v2M136.5 23.4l-2 2M136.5 31.4v2M137.5 31.4l-2 2M141.7 23.4v2M142.7 23.4l-2 2M147.6 31.4v2M148 23.4v2M148.6 31.4l-2 2M149 23.4l-2 2"/>
<path d="M153 23.4v2M153 31.4v2M154 31.4l-2 2M154 23.4l-2 2M154.5 31.9l-1.5 .4 1.5 .4M154.5 23.9l-1.5 .4 1.5 .4M160.2 32.3l-34.5 .1M160.2 24.3l-34.5 .1M285.6 57.4v2M286.6 57.4l-2 2M289 41.4v2M289 49.4v2"/>
<path d="M289 57.4v2M290 41.4l-2 2M290 57.4l-2 2M290 49.4l-2 2M292 49.4v2M292.3 41.4v2M292.3 49.4v2M292.3 57.4v2M293 49.4l-2 2M293.3 41.4l-2 2M293.3 57.4l-2 2M293.3 49.4l-2 2"/>
<path d="M293.8 42l-1.5 .4 1.5 .4M293.8 58l-1.5 .4 1.5 .4M293.8 50l-1.5 .4 1.5 .4M299.5 42.4h-10.5M299.5 58.4h-13.9M299.5 50.4h-10.5M289 65.4v2M289 73.4v2M289.5 71.1l.3 3.3M290 73.4l-2 2M290 65.4l-2 2M290.6 73.4v2"/>
<path d="M291.6 73.4l-2 2M291.9 71.1l-.3 1-.1 2.3M292.1 65.4v2M292.3 65.4v2M292.3 73.4v2M292.8 63.1l-.4 1-.2 2.3M293.1 65.4l-2 2M293.3 73.4l-2 2M293.3 65.4l-2 2M293.8 66l-1.5 .4 1.5 .4M293.8 74l-1.5 .4 1.5 .4M299.5 74.4h-10.5"/>
<path d="M299.5 66.4h-10.5M72.1 93l2 2M72.1 94h2M73.1 94v162.8M262.7 98v158.8M269.7 94h2M269.7 93l2 2M270.7 94v27.9M282 81.4v2M283 81.4l-2 2M289 81.4v2M290 81.4l-2 2"/>
<path d="M292.3 81.4v2M293.3 81.4l-2 2M293.8 82l-1.5 .4 1.5 .4M299.5 82.4h-17.5M32.8 105.2h2M32.8 104.2l2 2M33.8 105.2v151.6M39.8 105.2h2M39.8 104.2l2 2M40.8 105.2v151.6M47.8 105.2h2M47.8 104.2l2 2"/>
<path d="M48.8 105.2v151.6M72.1 105.2h2M72.1 104.2l2 2M191.6 104.2l2 2M191.6 105.2h2M191.6 104.9l2 2M191.6 105.9h2M192.6 105.2v154M239.7 105.2h2M239.7 104.2l2 2M240.7 105.2v151.6M247.7 105.2h2"/>
<path d="M247.7 114.9l2 2M247.7 115.9h2M247.7 110.7l2 2M247.7 111.7h2M247.7 104.2l2 2M248.7 105.2v10.7M253.7 105.2h2M253.7 104.2l2 2M254.7 105.2v151.6M261.7 105.2h2M261.7 104.2l2 2M262.3 103.7l.4 1.5 .4-1.5"/>
<path d="M269.7 105.2h2M269.7 104.2l2 2M276.3 105.2h2M276.3 105.4l2 2M276.3 106.4h2M276.3 104.2l2 2M277.3 105.2v1.2M261.7 120l2 2M261.7 121h2M269.7 120.9l2 2M269.7 121.9h2M344.6 155.8h68.5v54.2h-68.5z"/>
<path d="M191.6 171.6l2 2M191.6 172.6h2M253.7 172.5h2M253.7 171.7l2 2M253.7 172.7h2M253.7 171.5l2 2M253.7 171.2l2 2M253.7 172.2h2M253.7 171l2 2M253.7 172h2M254.7 172.6l.8 .1a1.84 1.84 0 0 1 1.7 .8M257.2 171.4a2.39 2.39 0 0 1-2.5 .7"/>
<path d="M261.7 164.2l2 2M261.7 165.2h2M37.4 187.9a3.5 3.5 0 0 0 3.4 1.1M39.8 187.8l2 2M39.8 188.8h2M39.8 188.2l2 2M39.8 189.2h2M39.8 188.6l2 2M39.8 189.6h2M40.8 189.4l-.9 .1a2.78 2.78 0 0 0-2.5 1.2M261.7 195.8l2 2M261.7 196.8h2"/>
<path d="M344.6 186.2h68.5M30.4 221.1a3.3 3.3 0 0 0 3.4 1.3M32.8 221.3l2 2-2-.1M32.8 222.3h2M32.8 221.6l2 2M32.8 222.6h2M32.8 222.2l2 2M33.8 222.9l-1.7 .1a1.84 1.84 0 0 0-1.7 .8M261.7 240l2 2M269.7 236.7l2 2M269.7 237.7h2M269.7 239.2l2 2"/>
<path d="M270.7 237.7v19.1M32.8 256.8h2M32.8 255.8l2 2M39.8 256.8h2M39.8 255.8l2 2M47.8 256.8h2M47.8 255.8l2 2M72.1 256.8h2M72.1 255.3l2 2M72.1 256.3h2M72.1 255.8l2 2M191.6 255.8l2 2"/>
<path d="M191.6 256.8h2M191.6 258.2l2 2M191.6 259.2h2M239.7 256.8h2M239.7 255.8l2 2M253.7 256.8h2M253.7 255.8l2 2M261.7 256.8h2M261.7 255.8l2 2M261.7 241h2M269.7 256.8h2M269.7 240.2h2"/>
<path d="M269.7 255.8l2 2M276.7 256.8h2M276.7 255.4l2 2M276.7 256.4h2M276.7 255.8l1 1M277.7 256.4v.4M277.7 256.8l1 1M344.6 250.3h68.5v39.3h-68.5zM289 265v2M289 266h3.3M289.2 262.6l.4 1 .2 2.4M290 265l-2 2"/>
<path d="M290.6 265v2M291.6 265l-2 2M292 262.6l-.4 1-.1 2.4M292.3 266l1.5 .4M292.3 266h7.2M292.3 265v2M293.3 265l-2 2M293.8 265.6l-1.5 .4M344.6 272.7h68.5M344.6 267.2h68.5M344.6 278.7h68.5M384.1 267.2v22.4"/>
<path d="M0 287.1v10h10M344.6 283.9h68.5M420.1 287.1v10h-10"/>
</g>
<g fill="#fff">
<path d="M346.9 9.5h27.5v5.4h-27.5z"/>
<path d="M405.1 273.8h4.1v3.9h-4.1z"/>
<path d="M346.8 187.4h51.8v4.1h-51.8z"/>
<path d="M357.7 193.9h54.2v4.1h-54.2z"/>
<path d="M346 251.2h27.6v4.2h-27.6z"/>
<path d="M373.6 251.2h1v4.2h-1z"/>
<path d="M374.6 251.2h2.2v4.2h-2.2z"/>
<path d="M346.8 157.6h27.9v4.1h-27.9z"/>
<path d="M359.3 164.1h37.3v4.1h-37.3z"/>
<path d="M359.7 285.1h7.5v3.3h-7.5z"/>
<path d="M405.5 279.4h1.7v3.7h-1.7z"/>
<path d="M367.7 274.1h14.3v3.3h-14.3z"/>
<path d="M347.2 16.6h29.6v5.1h-29.6z"/>
<path d="M348.5 258h44.2v3.6h-44.2z"/>
<path d="M361.9 279.8h20.4v3.3h-20.4z"/>
<path d="M404.8 268.8h4.1v3.3h-4.1z"/>
<path d="M360.7 268.5h14.3v3.3h-14.3z"/>
</g>
<path d="M346.8 161.3h28.4M346.8 191h52.7M346 254.9h28.1" fill="none" stroke="#000" stroke-width=".41"/>
<g fill="none" stroke="#000" stroke-width=".3">
<path d="M346.7 35.5h26.8M346.7 70.2h10.8M346.7 102.8h15.2M345 229.5h67.9v20.4h-67.9zM345 232.8h67.9M345 236h67.9M345 239.3h67.9M351.1 229.5v9.8M365.7 229.5v9.8M396.7 229.5v9.8M405.2 229.5v9.8M128.5 281.4h25.4"/>
<path d="M283.4 281.4h20.4"/>
<circle cx="125" cy="281.4" r="3"/>
<circle cx="279.9" cy="281.4" r="3"/>
</g>
<text font-size="4.9" x="346.9" y="13.9">PROJECT -:</text>
<text font-size="4.6" x="347.2" y="20.7">MF FACTORY</text>
<g font-size="4.2">
<text x="129.4" y="279.7">ELEVATION</text>
<text x="284.3" y="279.7">SECTION</text>
<text x="123.4" y="282.9">A</text>
<text x="278.5" y="282.9">1</text>
</g>
<g font-size="3.5">
<text x="135.8" y="14.4">1640</text>
<text x="162.2" y="17.6">LENGTH/LEDGE</text>
<text x="122.7" y="22.4">212</text>
<text x="129.5" y="22.4">376</text>
<text x="135.8" y="22.4">375</text>
<text x="142.6" y="22.4">375</text>
<text x="149.6" y="22.4">302</text>
<text x="162.2" y="25.6">RECESS</text>
<text x="125.1" y="30.4">275</text>
<text x="131.8" y="30.4">375</text>
<text x="139.2" y="30.4">666</text>
<text x="147.4" y="30.4">324</text>
<text x="162.2" y="33.6">RECESS</text>
<text x="346.7" y="35.2">GENERAL NOTES:</text>
<text x="124.1" y="38.4">40</text>
<text x="135.8" y="38.4">1560</text>
<text x="150.7" y="38.4">40</text>
<text x="162.2" y="41.6">NOTCH</text>
<text x="287.8" y="40.4">200</text>
<text x="135.8" y="44.8">1640</text>
<text x="301.5" y="43.7">LENGTH</text>
<text x="349.6" y="47.3">GRADE OF CONCRETE</text>
<text x="395.5" y="47.3">- M40</text>
<text x="126.1" y="52.8">400</text>
<text x="136.4" y="52.8">840</text>
<text x="146.8" y="52.8">400</text>
<text x="162.2" y="48">GROOVE</text>
<text x="286" y="48.4">185</text>
<text x="292.1" y="48.4">15</text>
<text x="301.5" y="51.7">RECESS</text>
<text x="162.2" y="56">N1/N2</text>
<text x="281.7" y="56.4">200</text>
<text x="289.2" y="56.4">200</text>
<text x="301.5" y="59.7">LEDGE</text>
<text x="349.6" y="54.6">GRADE OF STEEL</text>
<text x="395.5" y="54.6">- Fe500</text>
<text x="122" y="60.8">150</text>
<text x="128.4" y="60.8">370</text>
<text x="136.5" y="60.8">600</text>
<text x="144.6" y="60.8">370</text>
<text x="151.1" y="60.8">150</text>
<text x="162.2" y="64">N15</text>
<text x="286.2" y="64.5">190</text>
<text x="292.8" y="64.5">10</text>
<text x="349.6" y="62.3">STRIPPING STRENGTH</text>
<text x="395.5" y="62.3">- M20</text>
<text x="123.9" y="68.5">100</text>
<text x="135.8" y="68.5">1440</text>
<text x="149.6" y="68.5">100</text>
<text x="162.2" y="71.8">N12</text>
<text x="301.5" y="67.7">GROOVE</text>
<text x="346.7" y="69.9">COVER</text>
<text x="126.5" y="75.3">T8@200mm C/C</text>
<text x="284.3" y="72.5">100</text>
<text x="291.9" y="72.5">100</text>
<text x="301.5" y="75.7">N1/N15</text>
<text x="351.8" y="76.8">WALL</text>
<text x="397.8" y="76.8">- 30mm</text>
<text x="282.6" y="80.5">420</text>
<text x="289.6" y="80.5">200</text>
<text x="301.5" y="83.7">N12</text>
<text x="351.8" y="83.5">CORBEL</text>
<text x="397.8" y="83.5">- 25mm</text>
<text x="170.4" y="95.9" transform="rotate(-90 170.4 95.9)">N3</text>
<text x="178.4" y="95.9" transform="rotate(-90 178.4 95.9)">SHEAR KEY</text>
<text x="185.1" y="95.9" transform="rotate(-90 185.1 95.9)">N11</text>
<text x="263.9" y="96" transform="rotate(-90 263.9 96)">N2</text>
<text x="349.6" y="91.6">ALL DIMENSIONS ARE IN MM</text>
<text x="97.7" y="96.1" transform="rotate(-90 97.7 96.1)">SHEAR KEY</text>
<text x="105.7" y="96.1" transform="rotate(-90 105.7 96.1)">N11</text>
<text x="71.1" y="102.4" transform="rotate(-90 71.1 102.4)">670</text>
<text x="79.1" y="102.4" transform="rotate(-90 79.1 102.4)">670</text>
<text x="87.1" y="107.7" transform="rotate(-90 87.1 107.7)">74</text>
<text x="94.5" y="107.3" transform="rotate(-90 94.5 107.3)">200</text>
<text x="175.2" y="107.7" transform="rotate(-90 175.2 107.7)">200</text>
<text x="190.6" y="107.5" transform="rotate(-90 190.6 107.5)">40</text>
<text x="268.7" y="102.4" transform="rotate(-90 268.7 102.4)">670</text>
<text x="275.3" y="107.7" transform="rotate(-90 275.3 107.7)">74</text>
<text x="346.7" y="102.5">LEGENDS:</text>
<text x="23.8" y="111.3" transform="rotate(-90 23.8 111.3)">390</text>
<text x="102.5" y="108.6" transform="rotate(-90 102.5 108.6)">100</text>
<text x="181.8" y="108.6" transform="rotate(-90 181.8 108.6)">100</text>
<text x="198.7" y="111.2">ROOF</text>
<text x="246.7" y="111.3" transform="rotate(-90 246.7 111.3)">390</text>
<text x="349.6" y="110.8">ERECTION MARK</text>
<text x="384.3" y="110.8">-</text>
<text x="23.8" y="119.4" transform="rotate(-90 23.8 119.4)">250</text>
<text x="64.5" y="116" transform="rotate(-90 64.5 116)">950</text>
<text x="79.1" y="117.1" transform="rotate(-90 79.1 117.1)">1000</text>
<text x="94.5" y="114.9" transform="rotate(-90 94.5 114.9)">423</text>
<text x="167.2" y="116" transform="rotate(-90 167.2 116)">950</text>
<text x="175.2" y="114.9" transform="rotate(-90 175.2 114.9)">423</text>
<text x="198.7" y="115.1">LEVEL</text>
<text x="246.7" y="119.4" transform="rotate(-90 246.7 119.4)">250</text>
<text x="260.7" y="116" transform="rotate(-90 260.7 116)">950</text>
<text x="268.7" y="117.1" transform="rotate(-90 268.7 117.1)">1000</text>
<text x="349.6" y="119.1">MOULD FACE</text>
<text x="384.2" y="119.1">-</text>
<text x="399.1" y="119.7">MF</text>
<text x="94.5" y="123.4" transform="rotate(-90 94.5 123.4)">600</text>
<text x="175.2" y="123.4" transform="rotate(-90 175.2 123.4)">600</text>
<text x="94.5" y="133.4" transform="rotate(-90 94.5 133.4)">600</text>
<text x="175.2" y="133.4" transform="rotate(-90 175.2 133.4)">600</text>
<text x="54.8" y="142.2" transform="rotate(-90 54.8 142.2)">4010</text>
<text x="94.5" y="143.4" transform="rotate(-90 94.5 143.4)">600</text>
<text x="175.2" y="143.4" transform="rotate(-90 175.2 143.4)">600</text>
<text x="190.6" y="143" transform="rotate(-90 190.6 143)">4000</text>
<text x="252.7" y="142.2" transform="rotate(-90 252.7 142.2)">4010</text>
<text x="64.5" y="146.9" transform="rotate(-90 64.5 146.9)">2650</text>
<text x="167.2" y="146.9" transform="rotate(-90 167.2 146.9)">2650</text>
<text x="260.7" y="146.9" transform="rotate(-90 260.7 146.9)">2650</text>
<text x="38.8" y="150.5" transform="rotate(-90 38.8 150.5)">5014</text>
<text x="94.5" y="153.4" transform="rotate(-90 94.5 153.4)">600</text>
<text x="175.2" y="153.4" transform="rotate(-90 175.2 153.4)">600</text>
<text x="346.8" y="160.9">CONTRACTOR -:</text>
<text x="31.8" y="167.2" transform="rotate(-90 31.8 167.2)">7021</text>
<text x="94.5" y="163.4" transform="rotate(-90 94.5 163.4)">600</text>
<text x="175.2" y="163.4" transform="rotate(-90 175.2 163.4)">600</text>
<text x="359.3" y="167.3">VME Precast Products</text>
<text x="60.8" y="171.6" transform="rotate(-90 60.8 171.6)">10</text>
<text x="94.5" y="173.5" transform="rotate(-90 94.5 173.5)">600</text>
<text x="175.2" y="173.5" transform="rotate(-90 175.2 173.5)">600</text>
<text x="258.6" y="171.4" transform="rotate(-90 258.6 171.4)">10</text>
<text x="54.8" y="174.3" transform="rotate(-90 54.8 174.3)">20</text>
<text x="60.8" y="176.7" transform="rotate(-90 60.8 176.7)">10</text>
<text x="194.5" y="179">MEZANNINE</text>
<text x="252.7" y="174.3" transform="rotate(-90 252.7 174.3)">20</text>
<text x="258.6" y="176.7" transform="rotate(-90 258.6 176.7)">10</text>
<text x="15.8" y="184.8" transform="rotate(-90 15.8 184.8)">9095</text>
<text x="46.8" y="184.8" transform="rotate(-90 46.8 184.8)">9095</text>
<text x="64.5" y="184.5" transform="rotate(-90 64.5 184.5)">1895</text>
<text x="71.1" y="184.6" transform="rotate(-90 71.1 184.6)">9065</text>
<text x="94.5" y="183.5" transform="rotate(-90 94.5 183.5)">600</text>
<text x="167.2" y="184.5" transform="rotate(-90 167.2 184.5)">1895</text>
<text x="175.2" y="183.5" transform="rotate(-90 175.2 183.5)">600</text>
<text x="195.5" y="183">LEVEL</text>
<text x="238.7" y="184.8" transform="rotate(-90 238.7 184.8)">9095</text>
<text x="260.7" y="184.5" transform="rotate(-90 260.7 184.5)">1895</text>
<text x="295.9" y="181.3">MF</text>
<text x="38.8" y="187.9" transform="rotate(-90 38.8 187.9)">26</text>
<text x="346.8" y="190.7">STRUCTURAL CONSULTANT -:</text>
<text x="38.8" y="194.5" transform="rotate(-90 38.8 194.5)">22</text>
<text x="94.5" y="193.5" transform="rotate(-90 94.5 193.5)">600</text>
<text x="102.5" y="193.9" transform="rotate(-90 102.5 193.9)">T8@200mm C/C</text>
<text x="175.2" y="193.5" transform="rotate(-90 175.2 193.5)">600</text>
<text x="181.8" y="193.9" transform="rotate(-90 181.8 193.9)">T8@200mm C/C</text>
<text x="357.7" y="197.1">ES STRUCTURAL CONSULTANT</text>
<text x="94.5" y="203.5" transform="rotate(-90 94.5 203.5)">600</text>
<text x="175.2" y="203.5" transform="rotate(-90 175.2 203.5)">600</text>
<text x="94.5" y="213.5" transform="rotate(-90 94.5 213.5)">600</text>
<text x="175.2" y="213.5" transform="rotate(-90 175.2 213.5)">600</text>
<text x="31.8" y="221.1" transform="rotate(-90 31.8 221.1)">19</text>
<text x="54.8" y="218.6" transform="rotate(-90 54.8 218.6)">5045</text>
<text x="190.6" y="218.5" transform="rotate(-90 190.6 218.5)">5055</text>
<text x="252.7" y="218.6" transform="rotate(-90 252.7 218.6)">5045</text>
<text x="31.8" y="227.7" transform="rotate(-90 31.8 227.7)">38</text>
<text x="38.8" y="227" transform="rotate(-90 38.8 227)">4033</text>
<text x="64.5" y="222.7" transform="rotate(-90 64.5 222.7)">2650</text>
<text x="94.5" y="223.5" transform="rotate(-90 94.5 223.5)">600</text>
<text x="167.2" y="222.7" transform="rotate(-90 167.2 222.7)">2650</text>
<text x="175.2" y="223.5" transform="rotate(-90 175.2 223.5)">600</text>
<text x="260.7" y="222.7" transform="rotate(-90 260.7 222.7)">2650</text>
<text x="94.5" y="233.5" transform="rotate(-90 94.5 233.5)">600</text>
<text x="175.2" y="233.5" transform="rotate(-90 175.2 233.5)">600</text>
<text x="31.8" y="243.5" transform="rotate(-90 31.8 243.5)">2017</text>
<text x="94.5" y="243.5" transform="rotate(-90 94.5 243.5)">600</text>
<text x="110.1" y="241.5" transform="rotate(-90 110.1 241.5)">150</text>
<text x="175.2" y="243.5" transform="rotate(-90 175.2 243.5)">600</text>
<text x="268.7" y="241.5" transform="rotate(-90 268.7 241.5)">150</text>
<text x="64.5" y="251.8" transform="rotate(-90 64.5 251.8)">950</text>
<text x="167.2" y="251.8" transform="rotate(-90 167.2 251.8)">950</text>
<text x="260.7" y="251.8" transform="rotate(-90 260.7 251.8)">950</text>
<text x="94.5" y="252" transform="rotate(-90 94.5 252)">423</text>
<text x="110.1" y="252" transform="rotate(-90 110.1 252)">1000</text>
<text x="175.2" y="252" transform="rotate(-90 175.2 252)">423</text>
<text x="268.7" y="252" transform="rotate(-90 268.7 252)">1000</text>
<text x="346" y="254.5">DRAWING TITLE</text>
<text x="374.6" y="254.5">-:</text>
<text x="71.1" y="258.5" transform="rotate(-90 71.1 258.5)">30</text>
<text x="94.5" y="259.6" transform="rotate(-90 94.5 259.6)">250</text>
<text x="102.5" y="258.6" transform="rotate(-90 102.5 258.6)">100</text>
<text x="116.8" y="258.5" transform="rotate(-90 116.8 258.5)">25</text>
<text x="175.2" y="259.6" transform="rotate(-90 175.2 259.6)">250</text>
<text x="181.8" y="258.6" transform="rotate(-90 181.8 258.6)">100</text>
<text x="190.6" y="260.6" transform="rotate(-90 190.6 260.6)">145</text>
<text x="197.4" y="263.8">EGL</text>
<text x="275.7" y="258.5" transform="rotate(-90 275.7 258.5)">25</text>
<text x="284.1" y="264">100</text>
<text x="292" y="264">100</text>
<text x="301.5" y="267.2">N4/SHEAR KEY</text>
<text x="122.6" y="270.6">150</text>
<text x="129.2" y="270.6">370</text>
<text x="136.5" y="270.6">600</text>
<text x="143.7" y="270.6">370</text>
<text x="150.6" y="270.6">150</text>
<text x="162.2" y="273.8">N4/SHEARKEY</text>
<text x="404.6" y="288.4">GF</text>
</g>
<g font-size="3.4">
<text x="200.5" y="103.8">8000</text>
<text x="199.3" y="170.3">4000</text>
<text x="196" y="257">-1200</text>
<text x="405.1" y="276.9">A3</text>
</g>
<g font-size="3.2">
<text x="348.5" y="260.9">PW-GF-17-MOULD DRAWING</text>
<text x="405.5" y="282.4">1</text>
</g>
<g font-size="3">
<text x="359.3" y="172.9">Arihant Esta, 2g2, 2</text>
<text x="388.8" y="172.9">floor,</text>
<text x="359.3" y="176.2">No.370, Church Road, Mogappair East,</text>
<text x="359.3" y="179.5">Chennai-600037.</text>
<text x="359.3" y="182.8">Tel:+91- 98400 - 41400 / 90802 - 22066</text>
<text x="357.7" y="201.1">B167, 12th cross street, Jawahar Nagar,</text>
<text x="357.7" y="204.4">Palayamkottai, Tirunelveli-627007</text>
<text x="357.7" y="207.8">Cell No: +91 9865803764</text>
<text x="345.1" y="270.9">JOB NO. :</text>
<text x="360.7" y="271.1">ESP24075</text>
<text x="384.8" y="271.4">DRAWN BY:-</text>
<text x="404.8" y="271.4">AR</text>
<text x="345.1" y="276.8">ELEMENT NO. :</text>
<text x="367.7" y="276.8">PW-GF-17</text>
<text x="384.8" y="276.8">SHEET SIZE:-</text>
<text x="345.1" y="282.4">DWG. NO. :</text>
<text x="345.1" y="287.7">SCALE :</text>
<text x="359.7" y="287.7">1 : 60</text>
<text x="361.9" y="282.4">PW-GF-17(M1)</text>
<text x="384.8" y="282.4">REV.NO:-</text>
<text x="384.8" y="288">LEVEL. :</text>
</g>
<g font-size="2.8">
<text x="146.2" y="85.8">1</text>
<text x="160.2" y="101.9">2</text>
<text x="160.2" y="243">1</text>
<text x="130.4" y="285.9">1 : 60</text>
<text x="285.3" y="285.9">1 : 60</text>
</g>
<g font-size="2.5">
<text x="347.4" y="232">1</text>
<text x="353.6" y="232">26-05-25</text>
<text x="372" y="232">FOR APPROVAL</text>
<text x="345.9" y="238.6">Rev</text>
<text x="347.4" y="235.3">0</text>
<text x="353.6" y="235.3">21-04-25</text>
<text x="355.9" y="238.6">Date</text>
<text x="372" y="235.3">FOR APPROVAL</text>
<text x="375.3" y="238.6">Description</text>
<text x="398.2" y="238.6">Chkd</text>
<text x="406" y="238.6">Appd.</text>
<text x="366" y="245.4">REVISION SCHEDULE</text>
</g>
<g font-size="2.1">
<text x="399.5" y="231.9">PK</text>
<text x="407" y="231.9">PRC</text>
<text x="399.5" y="235.2">PK</text>
<text x="407" y="235.2">PRC</text>
</g>
<text font-size="2" x="385.7" y="172">nd</text>
</svg>
